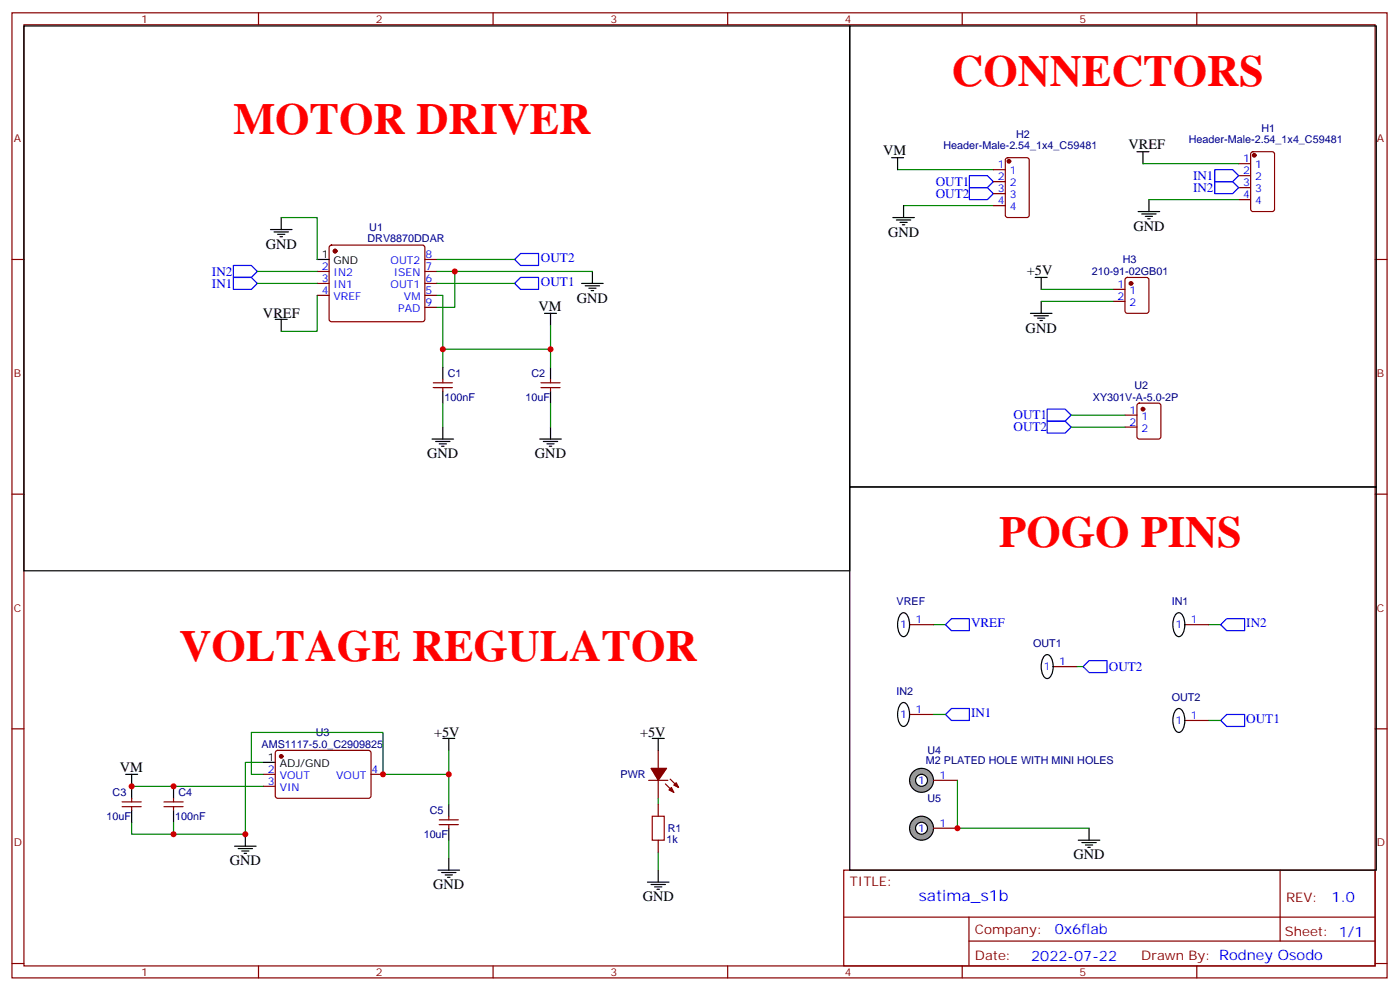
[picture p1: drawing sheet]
<svg xmlns="http://www.w3.org/2000/svg" width="413mm" height="292mm" viewBox="0 0 413 292" stroke-linecap="round" stroke-linejoin="round" font-family="sans-serif">
<g fill="none" stroke="#870000" stroke-width=".35">
<path d="M3.5 3.8h405.4v284.3h-405.4zM7.1 7.3h398.2v277.3h-398.2zM76.2 3.8v3.5M145.3 3.8v3.5M214.5 3.8v3.5M283.6 3.8v3.5M352.8 3.8v3.5M292.8 50h3.5M292.8 53.5h3.5M292.8 57h3.5M296.6 46.7l.4-.2h5.7l.6 .4 .1 16.5-.5 .6-5.9 .1-.6-.5-.1-16.4zM365.1 48.2h3.6"/>
<path d="M365.1 51.8h3.6M365.1 55.3h3.6M365.1 58.8h3.6M368.9 44.9l.5-.2h5.6l.7 .4v16.5l-.5 .7h-5.8l-.7-.4v-16.5zM3.5 76.4h3.6M93.5 80h3.5M97.2 72.4l.5-.2h26.8l.5 .2 .2 .5v21.2l-.2 .5-.5 .2h-26.8l-.5-.2-.2-.5v-21.2zM125.2 76.4h3.6M125.2 80h3.6M292.8 60.6h3.5M405.3 76.4h3.6M93.5 83.5h3.5"/>
<path d="M93.5 87h3.5M125.2 83.5h3.6M125.2 87h3.6M125.2 90.6h3.6M127.7 112.8h5.6M127.7 114.2h5.6M130.5 111.7v1.1M130.5 114.2v1.1M159.5 112.8h5.6M159.5 114.2h5.6M162.3 111.7v1.1M162.3 114.2v1.1"/>
<path d="M335.4 119l.4-.2h5.7l.6 .4 .1 9.5-.5 .6-5.9 .1-.6-.5-.1-9.4zM331.6 122.3h3.5M331.6 125.8h3.5M3.5 145.6h3.6M405.3 145.6h3.6M268.1 184h7.1M310.4 196.4h7.1M349.2 184h7.1M3.5 214.7h3.6M268.1 210.5h7.1M349.2 212.3h7.1M405.3 214.7h3.6"/>
<path d="M248.7 256.4h156.6v28.2h-156.6zM377.3 256.4v20.9M248.7 270.2h156.5M285.6 277.3h119.6M285.6 270.2v14.1M3.5 283.9h3.6M76.2 284.6v3.5M145.3 284.6v3.5M214.5 284.6v3.5M283.6 284.6v3.5M352.8 284.6v3.5M405.3 283.9h3.6"/>
</g>
<g fill="#870000" stroke="#870000" stroke-width=".35">
<circle cx="98.8" cy="74" r=".53"/>
<circle cx="369.7" cy="45.8" r=".53"/>
<circle cx="297.4" cy="47.5" r=".53"/>
<circle cx="336.9" cy="120.5" r=".53"/>
</g>
<g fill="none" stroke="#000" stroke-width=".35">
<path d="M250.5 7.7h155.2v135.8h-155.2zM262.8 46.5h3.5M264.6 46.5v3.5M335.1 44.7h3.6M336.9 44.7v3.5M338.7 58.8v3.5M79.7 67.6h6.4M80.8 68.3h4.2M81.8 69h2.2M82.5 69.7h.8M82.9 64.1v3.5M93.5 76.4h3.5"/>
<path d="M174.6 80v3.5M263.2 64.1h6.3M264.2 64.8h4.3M265.3 65.5h2.1M266 66.2h.7M266.3 60.6v3.5M335.5 62.3h6.3M336.5 63h4.3M337.6 63.7h2.1M338.3 64.5h.7M81.1 94.1h3.6M82.9 94.1v3.5"/>
<path d="M160.5 92.3h3.5M162.3 92.3v3.5M171.4 83.5h6.4M172.5 84.2h4.2M173.6 84.9h2.1M174.3 85.6h.7M130.5 108.2v3.5M130.5 115.3v3.5M162.3 108.2v3.5M162.3 115.3v3.5M127.4 129.4h6.3M128.4 130.1h4.2"/>
<path d="M129.5 130.8h2.1M130.2 131.5h.7M130.5 125.8v3.6M159.1 129.4h6.4M160.2 130.1h4.2M161.2 130.8h2.1M161.9 131.5h.7M162.3 125.8v3.6M250.5 143.5h155.2v112.9h-155.2zM265.6 180.9a1.31 1.31 0 0 1 1.4-.2 1.31 1.31 0 0 1 .7 1.1 5.3 5.3 0 0 1-.9 5.7 1.77 1.77 0 0 1-2-1.9l-.2-2.4 .4-1.4zM307.9 193.2a1.31 1.31 0 0 1 1.4-.2 1.31 1.31 0 0 1 .8 1.2 5.3 5.3 0 0 1-1 5.6 1.77 1.77 0 0 1-2-1.9l-.1-2.3 .3-1.4zM346.7 180.9a1.31 1.31 0 0 1 1.4-.2 1.31 1.31 0 0 1 .8 1.1 5.3 5.3 0 0 1-1 5.7 1.77 1.77 0 0 1-2-1.9l-.1-2.4 .3-1.4z"/>
<path d="M265.6 207.3a1.31 1.31 0 0 1 1.4-.2 1.31 1.31 0 0 1 .7 1.2 5.3 5.3 0 0 1-.9 5.6 1.77 1.77 0 0 1-2-1.8l-.2-2.4 .4-1.4zM346.7 209.1a1.31 1.31 0 0 1 1.4-.2 1.31 1.31 0 0 1 .8 1.2 5.3 5.3 0 0 1-1 5.6 1.77 1.77 0 0 1-2-1.9l-.1-2.3 .3-1.4z"/>
</g>
<g fill="none" stroke="#00f" stroke-width=".35">
<path d="M285.8 55.3h5.2l1.8 1.7-1.8 1.8h-5.2zM285.8 51.8h5.2l1.8 1.7-1.8 1.8h-5.2zM358.1 50h5.3l1.7 1.8-1.7 1.7h-5.3zM358.1 53.5h5.3l1.7 1.8-1.7 1.7h-5.3zM68.8 78.2h5.3l1.7 1.8-1.7 1.7h-5.3zM151.7 76.4l1.8-1.7h5.2v3.5h-5.2zM68.8 81.7h5.3l1.7 1.8-1.7 1.8h-5.3zM151.7 83.5l1.8-1.8h5.2v3.6h-5.2zM308.7 120.5h5.3l1.7 1.8-1.7 1.8h-5.3zM308.7 124.1h5.3l1.7 1.7-1.7 1.8h-5.3zM278.7 184l1.8-1.7h5.3v3.5h-5.3zM319.3 196.4l1.7-1.8h5.3v3.6h-5.3z"/>
<path d="M361.6 182.3h5.3v3.5h-5.3l-1.8-1.8zM278.7 210.5l1.8-1.8h5.3v3.6h-5.3zM359.8 212.3l1.8-1.8h5.3v3.5h-5.3z"/>
</g>
<g fill="none" stroke="#008700" stroke-width=".35">
<path d="M264.6 50h28.2M336.9 48.2h28.2M338.7 58.8h26.4M75.8 80h17.7M82.9 64.1h10.6v12.3M128.8 80h45.8M128.8 76.4h22.9M134.1 80v10.6h-5.3M266.3 60.6h26.5M75.8 83.5h17.7M93.5 87v10.6h-10.6M128.8 83.5h22.9"/>
<path d="M315.7 122.3h15.9M315.7 125.8h15.9M275.2 184h3.5M317.5 196.4h1.8M356.3 184h3.5M275.2 210.5h3.5M356.3 212.3h3.5"/>
</g>
<circle cx="271.6" cy="229.9" r="3.5" fill="#999" stroke="#000" stroke-width=".35"/>
<circle cx="271.6" cy="229.9" r="1.76" fill="#fff" stroke="#000" stroke-width=".35"/>
<path d="M275.2 229.9h7" fill="none" stroke="#870000" stroke-width=".35"/>
<circle cx="271.6" cy="244" r="3.5" fill="#999" stroke="#000" stroke-width=".35"/>
<circle cx="271.6" cy="244" r="1.76" fill="#fff" stroke="#000" stroke-width=".35"/>
<g fill="none" stroke="#870000" stroke-width=".35">
<path d="M328.1 85.3h3.5M328.1 88.8h3.5M331.8 81.9l.5-.2h5.7l.6 .5 .1 9.4-.5 .7h-5.9l-.6-.4-.1-9.5zM36 236.3h5.6M36 237.7h5.6M38.8 235.2v1.1M38.8 237.7v1M48.3 236.3h5.7M48.3 237.7h5.7M51.2 235.2v1.1M51.2 237.7v1M77.6 228.1h3.5"/>
<path d="M77.6 231.7h3.5M81.4 221.3l.4-.2h27.1l.5 .7-.1 13-.6 .4-27.1-.1-.5-.6v-12.7zM109.4 228.1h3.5M191.2 229.9h5.6M194 221.1v5.3M194 229.9v5.3M194 237v3.5M196.1 231l2.5 2.4M197.6 229.6l2.4 2.4M129.5 241.5h5.6M129.5 243h5.6M132.3 240.5v1"/>
<path d="M132.3 243v1M194 247.5v3.6M275.2 244h7"/>
</g>
<g fill="none" stroke="#000" stroke-width=".35">
<path d="M7.1 7.7h243.4v160.5h-243.4zM303.7 92.3h6.4M304.8 93h4.2M305.2 81.7h3.5M305.9 93.7h2.1M306.6 94.4h.7M306.9 81.7v3.6M306.9 88.8v3.5M130.5 217.6h3.6M132.3 217.6v3.5M192.3 217.6h3.5M194 217.6v3.5"/>
<path d="M37 228.1h3.6M38.8 228.1v7.1M38.8 238.7v3.6M51.2 231.7v3.5M51.2 238.7v3.6M77.6 224.6h3.5M132.3 237v3.5M69.1 249.3h6.4M70.2 250h4.2M71.3 250.7h2.1M72 251.4h.7M72.3 245.8v3.5"/>
<path d="M129.1 256.4h6.4M130.2 257.1h4.2M131.2 257.8h2.1M131.9 258.5h.7M132.3 244v3.5M132.3 252.8v3.6M190.9 259.9h6.3M194 256.4v3.5M317.9 247.5h6.3M318.9 248.2h4.2M320 249h2.1M320.7 249.7h.7"/>
<path d="M321 244v3.5M191.9 260.6h4.2M193 261.3h2.1M193.7 262h.7"/>
</g>
<g fill="none" stroke="#008700" stroke-width=".35">
<path d="M128.8 87h1.7v15.9h31.8v-7.1M306.9 85.3h21.2M306.9 88.8h21.2M130.5 102.9v5.3M130.5 118.8v7M162.3 102.9v5.3M162.3 118.8v7M38.8 231.7h38.8M77.6 224.6h-5.3v21.2h-33.5v-3.5M77.6 228.1h-3.5v-12.3h38.8v12.3h19.4M132.3 221.1v15.9M194 235.2v1.8"/>
<path d="M282.2 229.9v14.1h38.8M51.2 242.3v3.5M132.3 247.5v5.3M194 251.1v5.3"/>
</g>
<g fill="#870000" stroke="#870000" stroke-width=".35">
<path d="M197.2 232.7l.7-.7 .7 1.4z"/>
<path d="M198.6 231.3l.7-.7 .7 1.4z"/>
<path d="M191.9 226.4h4.6l-2.5 3.5z"/>
<circle cx="82.9" cy="222.8" r=".53"/>
<circle cx="333.4" cy="83.5" r=".53"/>
</g>
<path d="M192.3 240.5h3.5v7h-3.5z" fill="none" stroke="#a10000" stroke-width=".35"/>
<g fill="#c00">
<circle cx="134.1" cy="80" r=".88"/>
<circle cx="282.2" cy="244" r=".88"/>
<circle cx="72.3" cy="245.8" r=".88"/>
<circle cx="38.8" cy="231.7" r=".88"/>
<circle cx="51.2" cy="245.8" r=".88"/>
<circle cx="51.2" cy="231.7" r=".88"/>
<circle cx="112.9" cy="228.1" r=".88"/>
<circle cx="132.3" cy="228.1" r=".88"/>
<circle cx="130.5" cy="102.9" r=".88"/>
<circle cx="162.3" cy="102.9" r=".88"/>
</g>
<g font-size="13.1" fill="#f00">
<text x="280.5" y="25.3">CONNECTORS</text>
<text x="68.8" y="39.4">MOTOR DRIVER</text>
<text x="294.6" y="161.1">POGO PINS</text>
<text x="52.9" y="194.6">VOLTAGE REGULATOR</text>
</g>
<text font-size="4.6" fill="#00f" x="270.8" y="265.4">satima_s1b</text>
<g font-size="4.2">
<text x="260.3" y="45.8">VM</text>
<text x="332.7" y="44">VREF</text>
<text x="261.8" y="69.7">GND</text>
<text x="334.1" y="68">GND</text>
<text x="78.3" y="73.3">GND</text>
<text x="302.7" y="81">+5V</text>
<text x="170" y="89.1">GND</text>
<text x="77.5" y="93.7">VREF</text>
<text x="158.7" y="91.6">VM</text>
<text x="302.3" y="98">GND</text>
<text x="125.9" y="135">GND</text>
<text x="157.7" y="135">GND</text>
<text x="127.9" y="217.2">+5V</text>
<text x="188.7" y="217.2">+5V</text>
<text x="35.3" y="227.4">VM</text>
<text x="67.7" y="255">GND</text>
<text x="316.4" y="253.2">GND</text>
<text x="127.7" y="262">GND</text>
<text x="189.4" y="265.5">GND</text>
</g>
<g font-size="4.2" fill="#00f">
<text x="392.5" y="265.6">1.0</text>
<text x="310.9" y="275.2">0x6flab</text>
<text x="304" y="283">2022-07-22</text>
</g>
<g font-size="3.9" fill="#00f">
<text x="351.7" y="53">IN1</text>
<text x="275.8" y="58.3">OUT2</text>
<text x="275.8" y="54.7">OUT1</text>
<text x="351.7" y="56.5">IN2</text>
<text x="159.5" y="77.1">OUT2</text>
<text x="62.5" y="81.3">IN2</text>
<text x="62.5" y="84.8">IN1</text>
<text x="159.5" y="84.2">OUT1</text>
<text x="298.8" y="123.5">OUT1</text>
<text x="298.8" y="127.1">OUT2</text>
<text x="286.2" y="184.8">VREF</text>
<text x="367.4" y="184.8">IN2</text>
<text x="326.9" y="197.6">OUT2</text>
<text x="286.2" y="211.3">IN1</text>
<text x="367.4" y="213">OUT1</text>
</g>
<g font-size="3.9" fill="#800">
<text x="250.5" y="260.9">TITLE:</text>
<text x="379.1" y="265.6">REV:</text>
<text x="287.4" y="275.1">Company:</text>
<text x="378.7" y="275.8">Sheet: 1/1</text>
<text x="287.4" y="282.8">Date:</text>
<text x="336.4" y="282.9">Drawn By: Rodney Osodo</text>
</g>
<g font-size="3.2" fill="#800">
<text x="41.6" y="6.8">1</text>
<text x="110.8" y="6.8">2</text>
<text x="179.9" y="6.8">3</text>
<text x="249.1" y="6.8">4</text>
<text x="318.2" y="6.8">5</text>
<text x="4.1" y="41.9">A</text>
<text x="405.9" y="41.9">A</text>
<text x="4.1" y="111">B</text>
<text x="405.9" y="111">B</text>
<text x="4.1" y="180.2">C</text>
<text x="405.9" y="180.2">C</text>
<text x="4.1" y="249.3">D</text>
<text x="405.9" y="249.3">D</text>
<text x="41.6" y="287.6">1</text>
<text x="110.8" y="287.6">2</text>
<text x="179.9" y="287.6">3</text>
<text x="249.1" y="287.6">4</text>
<text x="318.2" y="287.6">5</text>
</g>
<g font-size="3.2" fill="#000080">
<text x="299.5" y="40.6">H2</text>
<text x="371.8" y="38.8">H1</text>
<text x="278.1" y="44">Header-Male-2.54_1x4_C59481</text>
<text x="350.4" y="42.2">Header-Male-2.54_1x4_C59481</text>
<text x="108.3" y="71.2">DRV8870DDAR</text>
<text x="108.9" y="68.1">U1</text>
<text x="331" y="77.5">H3</text>
<text x="321.8" y="81.1">210-91-02GB01</text>
<text x="132" y="111.1">C1</text>
<text x="156.7" y="111.1">C2</text>
<text x="131" y="118.1">100nF</text>
<text x="154.9" y="118.1">10uF</text>
<text x="322.1" y="118.1">XY301V-A-5.0-2P</text>
<text x="334.4" y="114.7">U2</text>
<text x="264.3" y="178.2">VREF</text>
<text x="345.4" y="178.2">IN1</text>
<text x="304.5" y="190.5">OUT1</text>
<text x="264.3" y="204.6">IN2</text>
<text x="345.4" y="206.4">OUT2</text>
<text x="77.1" y="220.5">AMS1117-5.0_C2909825</text>
<text x="93.1" y="216.7">U3</text>
<text x="272.9" y="225.2">M2 PLATED HOLE WITH MINI HOLES</text>
<text x="273.4" y="222.3">U4</text>
<text x="182.9" y="229.3">PWR</text>
<text x="33.2" y="234.6">C3</text>
<text x="52.6" y="234.6">C4</text>
<text x="126.7" y="239.9">C5</text>
<text x="273.4" y="236.4">U5</text>
<text x="31.4" y="241.6">10uF</text>
<text x="51.7" y="241.6">100nF</text>
<text x="196.9" y="245.1">R1</text>
<text x="124.9" y="246.9">10uF</text>
<text x="196.5" y="248.2">1k</text>
</g>
<g font-size="3.2" fill="#00f">
<text x="366.5" y="47.9">1</text>
<text x="294.1" y="49.6">1</text>
<text x="294.1" y="53.2">2</text>
<text x="297.6" y="51.4">1</text>
<text x="366.5" y="51.4">2</text>
<text x="370" y="49.6">1</text>
<text x="370" y="53.2">2</text>
<text x="294.1" y="56.7">3</text>
<text x="297.6" y="54.9">2</text>
<text x="297.6" y="58.5">3</text>
<text x="366.5" y="54.9">3</text>
<text x="366.5" y="58.5">4</text>
<text x="370" y="56.7">3</text>
<text x="294.1" y="60.2">4</text>
<text x="297.6" y="62">4</text>
<text x="370" y="60.2">4</text>
<text x="115.1" y="77.9">OUT2</text>
<text x="125.4" y="76.1">8</text>
<text x="94.8" y="79.6">2</text>
<text x="94.8" y="83.1">3</text>
<text x="98.3" y="81.4">IN2</text>
<text x="116" y="81.4">ISEN</text>
<text x="125.4" y="83.1">6</text>
<text x="125.4" y="79.6">7</text>
<text x="94.8" y="86.7">4</text>
<text x="98.3" y="84.9">IN1</text>
<text x="98.3" y="88.4">VREF</text>
<text x="115.1" y="84.9">OUT1</text>
<text x="119.1" y="88.4">VM</text>
<text x="125.4" y="86.7">5</text>
<text x="329.4" y="84.9">1</text>
<text x="329.4" y="88.4">2</text>
<text x="332.9" y="86.7">1</text>
<text x="117.4" y="92">PAD</text>
<text x="125.4" y="90.2">9</text>
<text x="332.9" y="90.2">2</text>
<text x="332.9" y="122">1</text>
<text x="332.9" y="125.5">2</text>
<text x="336.4" y="123.7">1</text>
<text x="336.4" y="127.2">2</text>
<text x="265.4" y="185.1">1</text>
<text x="269.9" y="183.7">1</text>
<text x="346.5" y="185.1">1</text>
<text x="351" y="183.7">1</text>
<text x="307.7" y="197.4">1</text>
<text x="312.2" y="196">1</text>
<text x="265.4" y="211.6">1</text>
<text x="269.9" y="210.1">1</text>
<text x="346.5" y="213.3">1</text>
<text x="351" y="211.9">1</text>
<text x="78.9" y="227.8">2</text>
<text x="109.5" y="227.8">4</text>
<text x="78.9" y="231.3">3</text>
<text x="82.4" y="233.1">VIN</text>
<text x="82.4" y="229.6">VOUT</text>
<text x="99.1" y="229.6">VOUT</text>
<text x="270.7" y="231">1</text>
<text x="276.9" y="229.6">1</text>
<text x="270.7" y="245.1">1</text>
<text x="276.9" y="243.7">1</text>
</g>
<g font-size="3.2">
<text x="94.8" y="76.1">1</text>
<text x="98.3" y="77.9">GND</text>
<text x="78.9" y="224.3">1</text>
<text x="82.4" y="226">ADJ/GND</text>
</g>
</svg>
